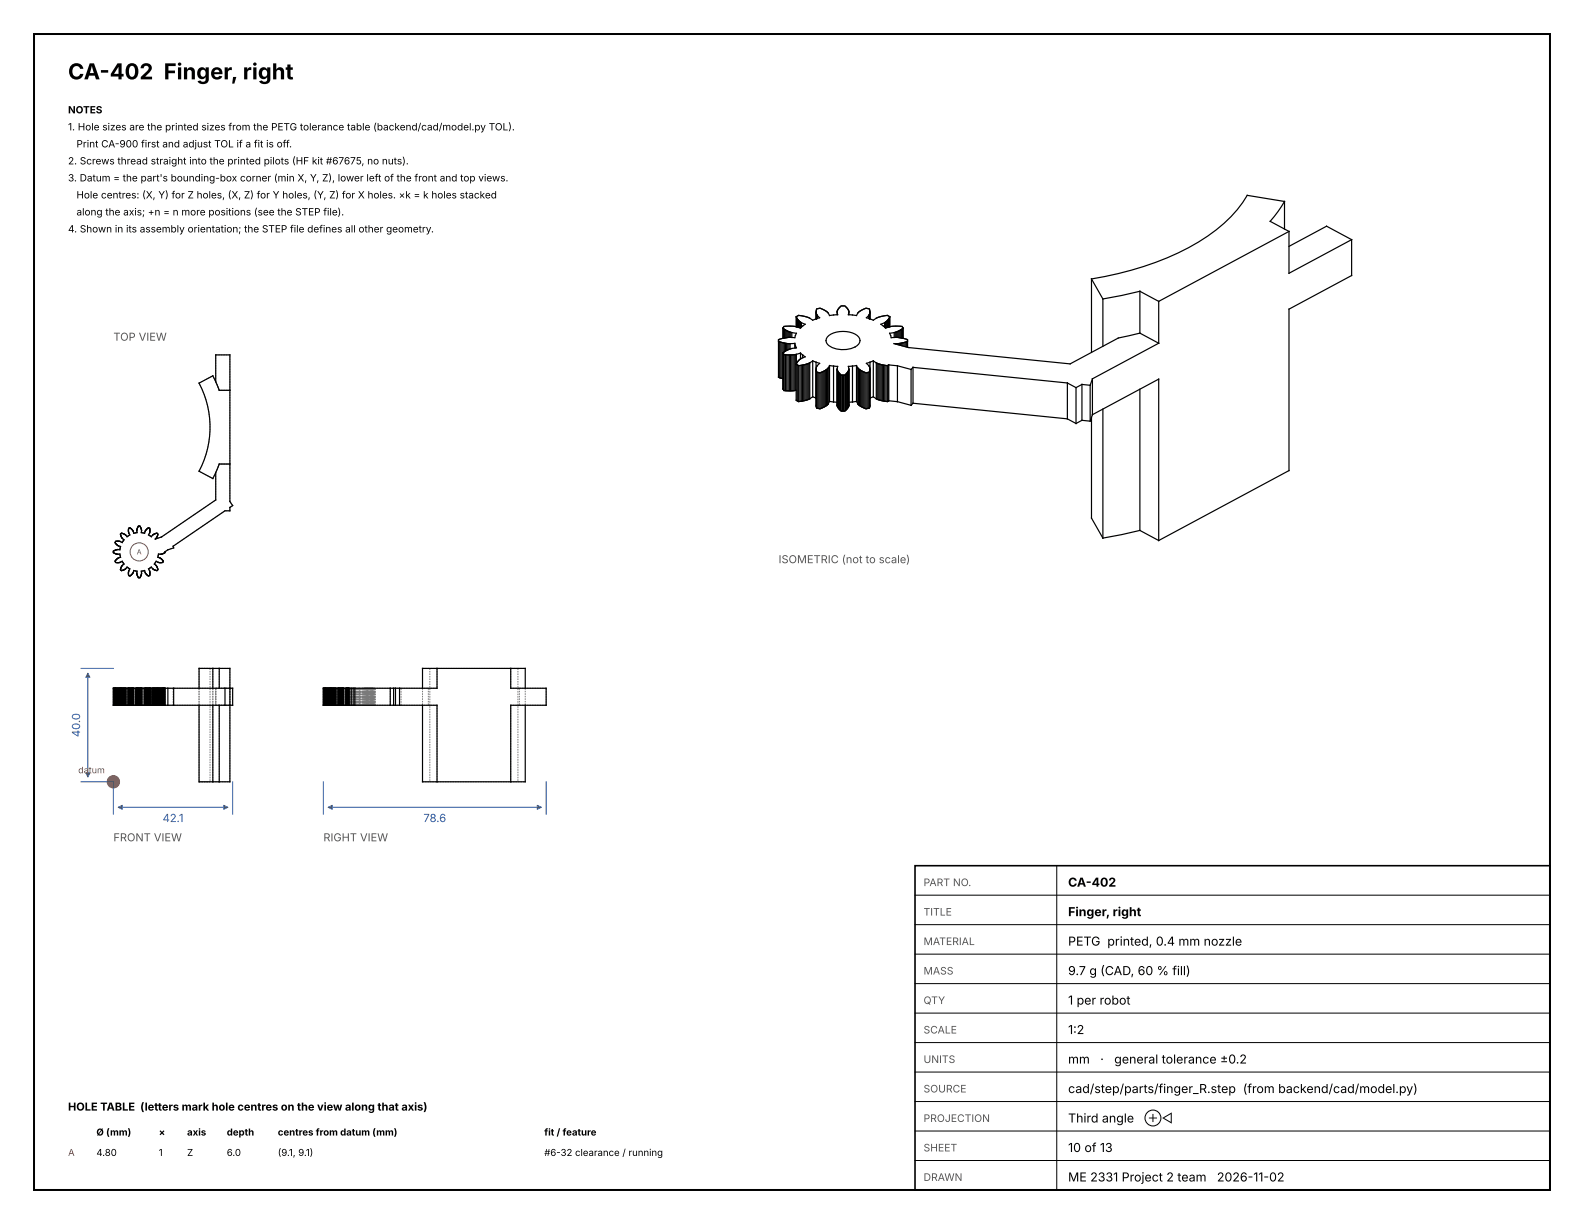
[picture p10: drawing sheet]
<svg xmlns="http://www.w3.org/2000/svg" width="279mm" height="216mm" viewBox="0 0 279 216" stroke-linecap="round" stroke-linejoin="round" font-family="sans-serif">
<path d="M6 6h267.4v203.9h-267.4z" fill="none" stroke="#000" stroke-width=".35"/>
<path d="M161.4 152.7h112v57.2h-112z" fill="none" stroke="#000" stroke-width=".28"/>
<circle cx="20" cy="137.9" r="1" fill="#c0392b" stroke="#c0392b" stroke-width=".35"/>
<path d="M161.4 157.9h112M186.4 152.7v57.2M161.4 178.7h112M161.4 173.5h112M161.4 168.3h112M161.4 163.1h112M161.4 199.5h112M161.4 194.3h112M161.4 189.1h112M161.4 183.9h112M161.4 209.9h112M161.4 204.7h112" fill="none" stroke="#000" stroke-width=".18"/>
<g fill="none" stroke="#7a7a7a" stroke-width=".18" stroke-dasharray=".3 .2" stroke-linecap="butt">
<path d="M35.1 67.6l2.4-1.3M38 67.3l.7 1.6M38 67.3v-4.7M38.7 68.9h1.8M38.7 68.9l-1.2-2.6M40.5 68.9v-6.3M40.5 68.9h-1.8M40.5 62.6h-2.5M20 97.3v.1M20 97.4v.1M20 97.2v.1M20 97.5h.1"/>
<path d="M20.1 97.2h-.1M20.1 97.5l.1 .1M20.2 97.1l-.1 .1M20.2 97.6l.1 .1M20.3 95.7l.1 .1M20.3 99v.1M20.3 97l-.1 .1M20.3 97.7h.1M20.3 95.6v.1M20.3 99.1h.1M20.4 95.8v.1M20.4 98.9l-.1 .1"/>
<path d="M20.4 95.6h-.1M20.4 99.1v.1M20.4 95.5v.1M20.4 99.2h.1M20.4 97h-.1M20.4 97.7h.1M20.4 95.9h.1M20.4 98.8v.1M20.5 95.9v.1M20.5 98.8h-.1M20.5 95.5h-.1M20.5 99.2h.1"/>
<path d="M20.5 97h-.1M20.5 97.7h.1M20.5 96l.1 .1M20.5 98.7v.1M20.6 97h-.1M20.6 97.7l.1 .1M20.6 95.5h-.1M20.6 99.2h.1M20.6 96.1h.1M20.6 98.6l-.1 .1M20.7 96.9l-.1 .1M20.7 96.1v.1"/>
<path d="M20.7 98.6h-.1M20.7 95.5h-.1M20.7 99.2h.1M20.7 96.2h.1M20.7 98.5v.1M20.7 97.8h.1M20.8 95.5h-.1M20.8 99.2h.1M20.8 96.2l.1 .1M20.8 98.5h-.1M20.8 96.9h-.1M20.8 97.8l.3-.1"/>
<path d="M20.9 95.5h-.1M20.9 98.4l-.1 .1M20.9 99.2h.1M20.9 96.3l.4 .1M21 95.5h-.1M21 99.2h.1M21.1 95.5h-.1M21.1 99.2h.1M21.1 97l-.3-.1M21.1 97.7l.1 .3M21.2 95.5h-.1M21.2 99.2h.1"/>
<path d="M21.2 96.7l-.1 .3M21.2 98l.1 .3M21.2 94.2l.1 .1M21.3 95.5h-.1M21.3 99.2l.3-.2M21.3 96.4l-.1 .3M21.3 98.3l-.4 .1M21.3 94.3v.1M21.3 94.4v.1M21.3 94.2h-.1M21.3 94.5l.1 .1M21.4 94.6v.1"/>
<path d="M21.4 94.1l-.1 .1M21.4 94.7l.1 .1M21.4 94v.1M21.5 94.8v.1M21.5 99.9l-.1 .1M21.5 94.9h.1M21.5 99.8v.1M21.5 94.1l-.1-.1M21.6 95.7l-.3-.2M21.6 99l.1 .3M21.6 94.9v.1M21.6 99.8h-.1"/>
<path d="M21.6 94.1h-.1M21.6 95l.3 .2M21.6 99.7v.1M21.7 94.1h-.1M21.7 95.4l-.1 .3M21.7 99.3l.2 .2M21.8 94.2l-.1-.1M21.9 94.2h-.1M21.9 95.2l-.2 .2M21.9 99.5l-.3 .2M22 94.3l-.1-.1M22.1 94.3h-.1"/>
<path d="M22.1 94.4v-.1M22.2 94.4h-.1M22.4 94.7l-.2-.3M22.6 94.5l-.2 .2M22.7 93.6v.1M22.7 93.5v.1M22.7 93.7v.1M22.7 93.4v.1M22.7 93.8v.1M22.7 93.3v.1M22.7 93.9v.1M22.7 93.2v.1"/>
<path d="M22.7 94v.1M22.7 94.1l.2 .3M22.8 93.2h-.1M22.8 93.1v.1M22.9 94.4l-.3 .1M22.9 93.1h-.1M23 93.2l-.1-.1M23.1 93.2h-.1M23.1 93.3v-.1M23.2 93.3h-.1M23.3 93.4l-.1-.1M23.3 93.5v-.1"/>
<path d="M23.4 93.5h-.1M23.4 93.6v-.1M23.5 93.7l-.1-.1M23.6 94.1l-.1-.4M23.9 94l-.3 .1M24.1 93.6l.1 .3M24.1 93.5v.1M24.2 93.4l-.1 .1M24.2 93.9l-.3 .1M24.2 93.3v.1M24.2 93.2v.1M24.2 93.1v.1"/>
<path d="M24.3 93l-.1 .1M24.4 92.9l-.1 .1M24.4 92.8v.1M24.5 92.8h-.1M24.6 92.8h-.1M24.7 92.8h-.1M24.7 92.9v-.1M24.8 93l-.1-.1M24.9 93.1l-.1-.1M24.9 93.2v-.1M24.9 93.3v-.1M24.9 93.9l.1-.3"/>
<path d="M24.9 93.4v-.1M25 93.5l-.1-.1M25 93.6v-.1M25.2 94l-.3-.1M25.5 94.1l-.3-.1M25.6 93.7l-.1 .4M25.7 93.6l-.1 .1M25.7 93.5v.1M25.7 97.4a1.2 1.2 0 0 1-1.7 1 1.2 1.2 0 0 1-.2-2 1.2 1.2 0 0 1 1.9 .7v.3M25.8 93.5h-.1M25.8 93.4v.1M25.9 93.3l-.1 .1"/>
<path d="M26 93.3h-.1M26 93.2v.1M26.1 93.2h-.1M26.2 93.1l-.1 .1M26.2 94.4l.2-.3M26.3 93.1h-.1M26.3 93.2v-.1M26.4 94.1v-.1M26.4 94v-.1M26.4 93.2h-.1M26.4 93.9v-.1M26.4 93.3v-.1"/>
<path d="M26.4 93.8v-.1M26.4 93.4v-.1M26.4 93.5v-.1M26.4 93.7v-.1M26.4 93.6v-.1M26.5 94.5l-.3-.1M26.7 94.7l-.2-.2M26.9 94.4l-.2 .3M27 94.4h-.1M27 94.3v.1M27.1 94.3h-.1M27.2 94.2l-.1 .1"/>
<path d="M27.2 99.5l.2-.2M27.3 94.2h-.1M27.4 95.1l.1-.1M27.4 95.1l1.1-.4M27.4 99.3l.1-.3M27.4 94.1l-.1 .1M27.5 95v-.1M27.5 99.7l-.3-.2M27.5 94.1h-.1M27.5 94.9h.1M27.5 99.8v-.1M27.5 99l.3 .2"/>
<path d="M27.6 94.1h-.1M27.6 94.9v-.1M27.6 99.8h-.1M27.6 94.8l.1-.1M27.6 99.9v-.1M27.7 94l-.1 .1M27.7 100l-.1-.1M27.7 94.7v-.1M27.7 94.1v-.1M27.7 94.6l.1-.1M27.8 94.5v-.1M27.8 94.2l-.1-.1"/>
<path d="M27.8 94.4v-.1M27.8 94.3l.1-.1M27.8 98.3l.1-.3M27.8 99.2h.1M27.9 94.2h-.1M27.9 98l.1-.3M27.9 99.2h.1M28 97.7l.3 .1M28 99.2h.1M28.1 99.2h.1M28.2 98.4l-.4-.1M28.2 99.2h.1"/>
<path d="M28.3 97.8h.1M28.3 98.5l-.1-.1M28.3 99.2h.1M28.4 98.5h-.1M28.4 99.2h.1M28.4 98.6v-.1M28.4 97.8l.1-.1M28.5 94.7l9.5-6.5M28.5 98.6h-.1M28.5 99.2h.1M28.5 97.7h.1M28.6 98.7l-.1-.1"/>
<path d="M28.6 97.7h.1M28.6 99.2h.1M28.6 98.8v-.1M28.7 98.8h-.1M28.7 97.7h.1M28.7 99.2v-.1M28.7 99.1h.1M28.7 98.9v-.1M28.8 99.1v-.1M28.8 97.7l.1-.1M28.8 99l-.1-.1M28.9 97.6l.1-.1"/>
<path d="M29 97.5h.1M29.1 97.5v-.1M29.1 97.3l.5-.3M29.1 97.4v-.1M29.6 97l1-.4M30.5 96.4l9.2-6.3M30.6 96.6l-.1-.2M35.1 83.1a16.5 16.5 0 0 0 0-15.5M37.5 84.4l1.2-2.5M37.5 84.4l-2.4-1.3M38 88.2v-4.8M38.7 81.9l-.7 1.5"/>
<path d="M38.7 81.9h1.8M40.5 81.9h-1.8M40.5 88.5v-6.6M40.5 89.5l.5-.3M40.5 90.1v-.6M40.5 90.1h-.8M40.5 81.9v-13M41 89.2l-.5-.7M21.2 100.5h.1M21.3 100.4l-.1 .1M21.3 100.3v.1M21.3 100.5l.1 .1"/>
<path d="M21.3 100.2v.1M21.4 100.1l-.1 .1M21.4 100.6v.1M21.4 100v.1M21.4 100.7l.1-.1M21.5 100.6h.1M21.6 100.6h.1M21.7 100.6l.1-.1M21.8 100.5h.1M21.9 100.5l.1-.1M22 100.4h.1M22.1 100.4v-.1"/>
<path d="M22.1 100.3h.1M22.2 100.3l.2-.3M22.4 100l.2 .2M22.6 100.2l.3 .1M22.7 101.1v.1M22.7 101v.1M22.7 101.2v.1M22.7 101.3v.1M22.7 100.9v.1M22.7 101.4v.1M22.7 100.8v.1M22.7 101.5h.1"/>
<path d="M22.7 100.7v.1M22.7 100.6v.1M22.8 101.5v.1M22.8 101.6h.1M22.9 100.3l-.2 .3M22.9 101.6l.1-.1M23 101.5h.1M23.1 101.5v-.1M23.1 101.4h.1M23.2 101.4l.1-.1M23.3 101.3v-.1M23.3 101.2h.1"/>
<path d="M23.4 101.2v-.1M23.4 101.1l.1-.1M23.5 101l.1-.4M23.6 100.6l.3 .1M23.9 100.7l.3 .1M24.1 101.1v.1M24.1 101.2l.1 .1M24.2 101.3v.1M24.2 100.8l-.1 .3M24.2 101.4v.1M24.2 101.5v.1M24.2 101.6l.1 .1"/>
<path d="M24.3 101.7l.1 .1M24.4 101.8v.1M24.4 101.9h.1M24.5 101.9h.1M24.6 101.9h.1M24.7 101.9v-.1M24.7 101.8l.1-.1M24.8 101.7l.1-.1M24.9 101.6v-.1M24.9 101.5v-.1M24.9 101.4v-.1M24.9 100.8l.3-.1"/>
<path d="M24.9 101.3l.1-.1M25 101.2v-.1M25 101.1l-.1-.3M25.2 100.7l.3-.1M25.5 100.6l.1 .4M25.6 101l.1 .1M25.7 101.1v.1M25.7 101.2h.1M25.8 101.2v.1M25.8 101.3l.1 .1M25.9 101.4h.1M26 101.4v.1"/>
<path d="M26 101.5h.1M26.1 101.5l.1 .1M26.2 101.6h.1M26.2 100.3l.3-.1M26.3 101.6v-.1M26.3 101.5h.1M26.4 100.6l-.2-.3M26.4 100.7v-.1M26.4 101.5v-.1M26.4 100.8v-.1M26.4 101.4v-.1M26.4 100.9v-.1"/>
<path d="M26.4 101.3v-.1M26.4 101v-.1M26.4 101.2v-.1M26.4 101.1v-.1M26.5 100.2l.2-.2M26.7 100l.2 .3M26.9 100.3h.1M27 100.3v.1M27 100.4h.1M27.1 100.4l.1 .1M27.2 100.5h.1M27.3 100.5l.1 .1"/>
<path d="M27.4 100.6h.1M27.5 100.6h.1M27.6 100.6l.1 .1M27.7 100.7v-.1M27.7 100.6l.1-.1M27.7 100.1v-.1M27.8 100.2l-.1-.1M27.8 100.5h.1M27.8 100.3v-.1M27.8 100.4v-.1M27.9 100.5l-.1-.1M35.1 117.9h2.4"/>
<path d="M35.1 117.9h1.9M35.1 117.9v20M37 117.9h-1.9M37 117.9v20M37.5 117.9h1.2M37.5 117.9v20M38.7 117.9h1.8M38.7 117.9v3.5M74.5 117.9h1.3M75.8 117.9v20M77.1 117.9v3.5M90.1 117.9v3.5"/>
<path d="M91.4 117.9h1.2M91.4 117.9h-15.6M91.4 117.9v20M20 124.4v-3M20.1 124.4h-.1M20.1 124.4v-3M20.1 121.4h-.1M20.2 124.4h-.1M20.2 124.4v-3M20.2 121.4h-.1M20.3 124.4h.1M20.3 124.4v-3"/>
<path d="M20.3 121.4h.1M20.3 124.4h-.1M20.3 121.4h-.1M20.4 124.4h-.1M20.4 124.4v-3M20.4 121.4h-.1M20.4 124.4h.1M20.4 121.4h.1M20.5 124.4h-.1M20.5 124.4v-3M20.5 121.4h-.1M20.5 124.4h.1"/>
<path d="M20.5 121.4h.1M20.6 124.4h-.1M20.6 124.4h.1M20.6 124.4v-3M20.6 121.4h-.1M20.6 121.4h.1M20.7 124.4h-.1M20.7 124.4v-3M20.7 121.4h-.1M20.7 124.4h.1M20.7 121.4h.1M20.8 124.4h-.1"/>
<path d="M20.8 124.4v-3M20.8 121.4h-.1M20.8 124.4h.1M20.8 121.4h.1M20.8 124.4h.3M20.8 121.4h.3M20.9 124.4h-.1M20.9 124.4v-3M20.9 121.4h-.1M20.9 124.4h.4M20.9 121.4h.4M21 124.4h-.1"/>
<path d="M21 124.4v-3M21 121.4h-.1M21.1 124.4h-.1M21.1 124.4v-3M21.1 121.4h-.1M21.1 124.4h-.3M21.1 124.4h.1M21.1 121.4h-.3M21.1 121.4h.1M21.2 124.4h-.1M21.2 124.4v-3M21.2 121.4h-.1"/>
<path d="M21.2 124.4h.1M21.2 121.4h.1M21.3 124.4h-.1M21.3 124.4h.3M21.3 124.4v-3M21.3 121.4h-.1M21.3 121.4h.3M21.3 124.4h-.4M21.3 121.4h-.4M21.3 124.4h.1M21.3 121.4h.1M21.4 124.4h-.1"/>
<path d="M21.4 124.4v-3M21.4 121.4h-.1M21.4 124.4h.1M21.4 121.4h.1M21.5 124.4h-.1M21.5 124.4v-3M21.5 121.4h-.1M21.5 124.4h.1M21.5 121.4h.1M21.6 124.4h-.3M21.6 124.4h.1M21.6 124.4v-3"/>
<path d="M21.6 121.4h-.3M21.6 121.4h.1M21.6 124.4h-.1M21.6 121.4h-.1M21.6 124.4h.3M21.6 121.4h.3M21.7 124.4h-.1M21.7 124.4v-3M21.7 121.4h-.1M21.7 124.4h.2M21.7 121.4h.2M21.8 124.4h-.1"/>
<path d="M21.8 124.4v-3M21.8 121.4h-.1M21.9 124.4h-.1M21.9 124.4v-3M21.9 121.4h-.1M21.9 124.4h-.2M21.9 124.4h-.3M21.9 121.4h-.2M21.9 121.4h-.3M22 124.4h-.1M22 124.4v-3M22 121.4h-.1"/>
<path d="M22.1 124.4h-.1M22.1 124.4v-3M22.1 121.4h-.1M22.2 124.4h-.1M22.2 124.4v-3M22.2 121.4h-.1M22.4 124.4h-.2M22.4 124.4v-3M22.4 121.4h-.2M22.6 124.4h-.2M22.6 124.4v-3M22.6 121.4h-.2"/>
<path d="M22.7 124.4h.2M22.7 124.4v-3M22.7 121.4h.2M22.8 124.4h-.1M22.8 124.4v-3M22.8 121.4h-.1M22.9 124.4h-.3M22.9 124.4h-.2M22.9 124.4v-3M22.9 121.4h-.3M22.9 121.4h-.2M22.9 124.4h-.1"/>
<path d="M22.9 121.4h-.1M23 124.4h-.1M23 124.4v-3M23 121.4h-.1M23.1 124.4h-.1M23.1 124.4v-3M23.1 121.4h-.1M23.2 124.4h-.1M23.2 124.4v-3M23.2 121.4h-.1M23.3 124.4h-.1M23.3 124.4v-3"/>
<path d="M23.3 121.4h-.1M23.3 124.4h2.4M23.3 121.4h2.4M23.3 121.4v3M23.4 124.4h-.1M23.4 124.4v-3M23.4 121.4h-.1M23.5 124.4h-.1M23.5 124.4v-3M23.5 121.4h-.1M23.6 124.4h-.1M23.6 124.4v-3"/>
<path d="M23.6 121.4h-.1M23.9 124.4h-.3M23.9 124.4v-3M23.9 121.4h-.3M24.1 124.4h.1M24.1 124.4v-3M24.1 121.4h.1M24.2 124.4h-.1M24.2 124.4v-3M24.2 121.4h-.1M24.2 124.4h-.3M24.2 121.4h-.3"/>
<path d="M24.3 124.4h-.1M24.3 124.4v-3M24.3 121.4h-.1M24.4 124.4h-.1M24.4 124.4v-3M24.4 121.4h-.1M24.5 124.4h-.1M24.5 124.4v-3M24.5 121.4h-.1M24.6 124.4h-.1M24.6 124.4v-3M24.6 121.4h-.1"/>
<path d="M24.7 124.4h-.1M24.7 124.4v-3M24.7 121.4h-.1M24.8 124.4h-.1M24.8 124.4v-3M24.8 121.4h-.1M24.9 124.4h-.1M24.9 124.4v-3M24.9 121.4h-.1M24.9 124.4h.1M24.9 121.4h.1M25 124.4h-.1"/>
<path d="M25 124.4v-3M25 121.4h-.1M25.2 124.4h-.3M25.2 124.4v-3M25.2 121.4h-.3M25.5 124.4h-.3M25.5 124.4v-3M25.5 121.4h-.3M25.6 124.4h-.1M25.6 124.4v-3M25.6 121.4h-.1M25.7 124.4h-.1"/>
<path d="M25.7 124.4v-3M25.7 121.4h-.1M25.7 124.4h-2.4M25.7 121.4h-2.4M25.8 124.4h-.1M25.8 124.4v-3M25.8 121.4h-.1M25.9 124.4h-.1M25.9 124.4v-3M25.9 121.4h-.1M26 124.4h-.1M26 124.4v-3"/>
<path d="M26 121.4h-.1M26.1 124.4h-.1M26.1 124.4v-3M26.1 121.4h-.1M26.2 124.4h-.1M26.2 124.4v-3M26.2 121.4h-.1M26.2 124.4h.2M26.2 121.4h.2M26.3 124.4h-.1M26.3 124.4v-3M26.3 121.4h-.1"/>
<path d="M26.4 124.4h-.2M26.4 124.4v-3M26.4 121.4h-.2M26.4 124.4h-.1M26.4 121.4h-.1M26.5 124.4h-.3M26.5 124.4v-3M26.5 121.4h-.3M26.7 124.4h-.2M26.7 124.4v-3M26.7 121.4h-.2M26.9 124.4h-.2"/>
<path d="M26.9 124.4v-3M26.9 121.4h-.2M27 124.4h-.1M27 124.4v-3M27 121.4h-.1M27.1 124.4h-.1M27.1 124.4v-3M27.1 121.4h-.1M27.2 124.4h-.1M27.2 124.4v-3M27.2 121.4h-.1M27.2 124.4h.2"/>
<path d="M27.2 121.4h.2M27.3 124.4h-.1M27.3 124.4v-3M27.3 121.4h-.1M27.4 124.4h.1M27.4 124.4h1.1M27.4 121.4h.1M27.4 124.4v-3M27.4 121.4h1.1M27.4 124.4h-.1M27.4 121.4h-.1M27.5 124.4h-.3"/>
<path d="M27.5 124.4v-3M27.5 121.4h-.3M27.5 124.4h-.1M27.5 121.4h-.1M27.5 124.4h.1M27.5 121.4h.1M27.5 124.4h.3M27.5 121.4h.3M27.6 124.4h-.1M27.6 124.4v-3M27.6 121.4h-.1M27.6 124.4h.1"/>
<path d="M27.6 121.4h.1M27.7 124.4h-.1M27.7 124.4v-3M27.7 121.4h-.1M27.7 124.4h.1M27.7 121.4h.1M27.8 124.4h-.1M27.8 124.4v-3M27.8 121.4h-.1M27.8 124.4h.1M27.8 121.4h.1M27.9 124.4h-.1"/>
<path d="M27.9 124.4v-3M27.9 121.4h-.1M27.9 124.4h.1M27.9 121.4h.1M28 124.4h.3M28 124.4v-3M28 121.4h.3M28.2 124.4h-.4M28.2 124.4v-3M28.2 121.4h-.4M28.3 124.4h.1M28.3 124.4v-3"/>
<path d="M28.3 121.4h.1M28.3 124.4h-.1M28.3 121.4h-.1M28.4 124.4v-3M28.4 124.4h-.1M28.4 121.4h-.1M28.4 124.4h.1M28.4 121.4h.1M28.5 124.4h9.5M28.5 124.4v-3M28.5 121.4h9.5M28.5 124.4h-.1"/>
<path d="M28.5 121.4h-.1M28.5 124.4h.1M28.5 121.4h.1M28.6 124.4h-.1M28.6 124.4v-3M28.6 121.4h-.1M28.6 124.4h.1M28.6 121.4h.1M28.7 124.4h-.1M28.7 124.4v-3M28.7 121.4h-.1M28.7 124.4h.1"/>
<path d="M28.7 121.4h.1M28.8 124.4v-3M28.8 124.4h-.1M28.8 121.4h-.1M29.1 124.4v-3M30.5 124.4h.1M30.5 121.4h.1M30.5 124.4v-3M30.6 124.4h-.1M30.6 121.4h-.1M35.1 137.9h2.4M35.1 137.9h1.9"/>
<path d="M35.1 121.4v3M37 137.9h-1.9M37.5 121.4v3M38 124.4v-3M38 121.4v3M38 121.4h.7M38 124.4h.7M38.7 124.4h-.7M38.7 121.4h-.7M38.7 137.9h1.8M38.7 137.9h-1.2M38.7 124.4v13.5"/>
<path d="M40.5 124.4h-1.8M40.5 124.4v-3M40.5 121.4v-3.5M40.5 137.9v-13.5M40.5 121.4h-1.8M40.5 121.4h-2.5M40.5 124.4h-2.5M41 124.4h-.5M41 121.4h-.5M57 124.4v-3M57.1 124.4h-.1M57.1 124.4v-3"/>
<path d="M57.1 121.4h-.1M57.2 124.4h-.1M57.2 124.4v-3M57.2 121.4h-.1M57.3 124.4h-.1M57.3 124.4v-3M57.3 121.4h-.1M57.3 124.4h.1M57.3 121.4h.1M57.4 124.4h-.1M57.4 124.4v-3M57.4 121.4h-.1"/>
<path d="M57.4 124.4h.1M57.4 121.4h.1M57.5 124.4h.1M57.5 124.4h-.1M57.5 124.4v-3M57.5 121.4h.1M57.5 121.4h-.1M57.6 124.4h-.1M57.6 124.4v-3M57.6 121.4h-.1M57.6 124.4h.1M57.6 121.4h.1"/>
<path d="M57.7 124.4h-.1M57.7 124.4h.1M57.7 124.4v-3M57.7 121.4h-.1M57.7 121.4h.1M57.8 124.4h-.1M57.8 124.4v-3M57.8 121.4h-.1M57.8 124.4h.1M57.8 121.4h.1M57.9 124.4h-.1M57.9 124.4h.3"/>
<path d="M57.9 124.4v-3M57.9 121.4h-.1M57.9 121.4h.3M57.9 124.4h.1M57.9 121.4h.1M58 124.4h-.1M58 124.4v-3M58 121.4h-.1M58 124.4h.3M58 121.4h.3M58.1 124.4h-.1M58.1 124.4v-3"/>
<path d="M58.1 121.4h-.1M58.2 124.4h-.3M58.2 124.4v-3M58.2 121.4h-.3M58.2 124.4h-.1M58.2 121.4h-.1M58.2 124.4h.1M58.2 121.4h.1M58.3 124.4v-3M58.3 124.4h-.1M58.3 124.4h.3M58.3 121.4h-.1"/>
<path d="M58.3 121.4h.3M58.3 124.4h-.3M58.3 121.4h-.3M58.3 124.4h.1M58.3 121.4h.1M58.4 124.4h-.1M58.4 124.4v-3M58.4 121.4h-.1M58.4 124.4h.1M58.4 121.4h.1M58.5 124.4h-.1M58.5 124.4v-3"/>
<path d="M58.5 121.4h-.1M58.5 124.4h.1M58.5 121.4h.1M58.6 124.4h-.1M58.6 124.4v-3M58.6 121.4h-.1M58.6 124.4h-.3M58.6 124.4h.1M58.6 121.4h-.3M58.6 121.4h.1M58.7 124.4h.2M58.7 124.4h-.1"/>
<path d="M58.7 124.4v-3M58.7 121.4h.2M58.7 121.4h-.1M58.8 124.4h-.1M58.8 124.4v-3M58.8 121.4h-.1M58.9 124.4h-.1M58.9 124.4v-3M58.9 121.4h-.1M58.9 124.4h-.2M58.9 121.4h-.2M59 124.4h-.1"/>
<path d="M59 124.4v-3M59 121.4h-.1M59.1 124.4h-.1M59.1 124.4v-3M59.1 121.4h-.1M59.2 124.4h-.1M59.2 124.4v-3M59.2 121.4h-.1M59.4 124.4h-.2M59.4 124.4v-3M59.4 121.4h-.2M59.7 124.4h-.3"/>
<path d="M59.7 124.4v-3M59.7 121.4h-.3M59.7 124.4h.2M59.7 121.4h.2M59.7 124.4h.1M59.7 121.4h.1M59.8 124.4h.1M59.8 124.4h-.1M59.8 124.4v-3M59.8 121.4h.1M59.8 121.4h-.1M59.9 124.4h-.1"/>
<path d="M59.9 124.4v-3M59.9 121.4h-.1M59.9 124.4h-.2M59.9 121.4h-.2M60 124.4h-.1M60 124.4v-3M60 121.4h-.1M60.1 124.4h-.1M60.1 124.4v-3M60.1 121.4h-.1M60.2 124.4h-.1M60.2 124.4v-3"/>
<path d="M60.2 121.4h-.1M60.3 124.4h-.1M60.3 124.4v-3M60.3 121.4h-.1M60.4 124.4h-.1M60.4 124.4v-3M60.4 121.4h-.1M60.4 124.4h2.4M60.4 121.4h2.4M60.4 121.4v3M60.5 124.4h-.1M60.5 124.4v-3"/>
<path d="M60.5 121.4h-.1M60.6 124.4h-.1M60.6 124.4v-3M60.6 121.4h-.1M60.9 124.4h-.3M60.9 124.4v-3M60.9 121.4h-.3M61.2 124.4v-3M61.2 124.4h-.3M61.2 121.4h-.3M61.3 124.4h-.1M61.3 124.4v-3"/>
<path d="M61.3 121.4h-.1M61.4 124.4h-.1M61.4 124.4v-3M61.4 121.4h-.1M61.5 124.4h-.1M61.5 124.4v-3M61.5 121.4h-.1M61.6 124.4h-1.2M61.6 121.4h-1.2M61.6 124.4h-.1M61.6 124.4v-3M61.6 121.4h-.1"/>
<path d="M61.7 124.4h-.1M61.7 124.4v-3M61.7 121.4h-.1M61.8 124.4h-.1M61.8 124.4v-3M61.8 121.4h-.1M61.9 124.4h-.1M61.9 124.4v-3M61.9 121.4h-.1M62 124.4v-3M62 124.4h-.1M62 121.4h-.1"/>
<path d="M62.3 124.4h-.3M62.3 124.4v-3M62.3 121.4h-.3M62.5 124.4h-.2M62.5 124.4v-3M62.5 121.4h-.2M62.6 124.4h-.1M62.6 124.4v-3M62.6 121.4h-.1M62.7 124.4h-.1M62.7 124.4v-3M62.7 121.4h-.1"/>
<path d="M62.8 124.4h-.1M62.8 124.4v-3M62.8 121.4h-.1M62.8 124.4h-1.2M62.8 121.4h-1.2M62.8 121.4v3M62.9 124.4h-.1M62.9 124.4v-3M62.9 121.4h-.1M63 124.4h-.1M63 124.4v-3M63 121.4h-.1"/>
<path d="M63.1 124.4h-.1M63.1 124.4v-3M63.1 121.4h-.1M63.2 124.4h-.1M63.2 124.4v-3M63.2 121.4h-.1M63.2 124.4h.2M63.2 121.4h.2M63.3 124.4h-.1M63.3 124.4v-3M63.3 121.4h-.1M63.4 124.4h-.1"/>
<path d="M63.4 124.4v-3M63.4 121.4h-.1M63.4 124.4h.1M63.4 121.4h.1M63.5 124.4v-3M63.5 124.4h-.1M63.5 121.4h-.1M63.5 124.4h-.3M63.5 121.4h-.3M63.7 124.4h-.2M63.7 124.4v-3M63.7 121.4h-.2"/>
<path d="M63.8 124.4h.1M63.8 124.4h.4M63.8 121.4h.1M63.8 124.4v-3M63.8 121.4h.4M63.9 124.4h-.2M63.9 124.4h.1M63.9 124.4v-3M63.9 121.4h-.2M63.9 121.4h.1M64 124.4h-.1M64 124.4h.1"/>
<path d="M64 124.4v-3M64 121.4h-.1M64 121.4h.1M64.1 124.4h-.1M64.1 124.4v-3M64.1 121.4h-.1M64.1 124.4h.1M64.1 121.4h.1M64.2 124.4h-.1M64.2 124.4h.1M64.2 124.4v-3M64.2 121.4h-.1"/>
<path d="M64.2 121.4h.1M64.2 124.4h6.5M64.2 121.4h6.5M64.3 124.4h.2M64.3 124.4h.1M64.3 124.4v-3M64.3 121.4h.2M64.3 121.4h.1M64.3 124.4h-.1M64.3 121.4h-.1M64.4 124.4h-.1M64.4 124.4v-3"/>
<path d="M64.4 121.4h-.1M64.4 124.4h.2M64.4 121.4h.2M64.4 124.4h.1M64.4 121.4h.1M64.5 124.4h.1M64.5 124.4h-.2M64.5 124.4v-3M64.5 121.4h.1M64.5 121.4h-.2M64.5 124.4h-.1M64.5 121.4h-.1"/>
<path d="M64.6 124.4h-.1M64.6 124.4v-3M64.6 121.4h-.1M64.6 124.4h-.2M64.6 124.4h.3M64.6 121.4h-.2M64.6 121.4h.3M64.6 124.4h.1M64.6 121.4h.1M64.7 124.4h-.1M64.7 124.4v-3M64.7 121.4h-.1"/>
<path d="M64.7 124.4h.1M64.7 121.4h.1M64.8 124.4h-.1M64.8 124.4v-3M64.8 121.4h-.1M64.8 124.4h.1M64.8 121.4h.1M64.9 124.4h-.1M64.9 124.4v-3M64.9 121.4h-.1M64.9 124.4h.3M64.9 121.4h.3"/>
<path d="M64.9 124.4h-.3M64.9 124.4h.1M64.9 121.4h-.3M64.9 121.4h.1M65 124.4h-.1M65 124.4v-3M65 121.4h-.1M65 124.4h.3M65 121.4h.3M65 124.4h.1M65 121.4h.1M65.1 124.4h-.1"/>
<path d="M65.1 124.4h.1M65.1 124.4v-3M65.1 121.4h-.1M65.1 121.4h.1M65.2 124.4h.1M65.2 124.4h-.3M65.2 124.4v-3M65.2 121.4h.1M65.2 121.4h-.3M65.2 124.4h-.1M65.2 121.4h-.1M65.3 124.4h-.1"/>
<path d="M65.3 124.4v-3M65.3 121.4h-.1M65.3 124.4h.1M65.3 121.4h.1M65.3 124.4h-.3M65.3 121.4h-.3M65.4 124.4h-.1M65.4 124.4h.1M65.4 124.4v-3M65.4 121.4h-.1M65.4 121.4h.1M65.5 124.4h-.1"/>
<path d="M65.5 124.4h.1M65.5 124.4v-3M65.5 121.4h-.1M65.5 121.4h.1M65.6 124.4h-.1M65.6 124.4v-3M65.6 121.4h-.1M65.6 124.4h.1M65.6 121.4h.1M65.7 124.4h-.1M65.7 124.4v-3M65.7 121.4h-.1"/>
<path d="M65.7 124.4h.1M65.7 121.4h.1M65.8 124.4h-.1M65.8 124.4v-3M65.8 121.4h-.1M65.8 124.4h.1M65.8 121.4h.1M65.9 124.4h-.1M65.9 124.4h.1M65.9 124.4v-3M65.9 121.4h-.1M65.9 121.4h.1"/>
<path d="M66 124.4h-.1M66 124.4h.1M66 124.4v-3M66 121.4h-.1M66 121.4h.1M66.1 124.4h-.1M66.1 124.4v-3M66.1 121.4h-.1M68.8 121.4v3M70.7 124.4h4.9M70.7 124.4v-3M70.7 121.4h4.9"/>
<path d="M74.5 121.4v3M74.5 137.9h1.3M75.6 121.4v3M75.8 137.9h15.6M77.1 124.4h-1.5M77.1 124.4v13.5M77.1 121.4h-1.5M90.1 124.4v13.5M91.4 137.9h1.2M91.6 121.4h4.7M91.6 121.4h-1.5M91.6 124.4h4.7"/>
<path d="M91.6 124.4h-1.5M91.6 121.4v3M92.6 121.4v3M96.3 124.4v-3"/>
</g>
<g fill="none" stroke="#000" stroke-width=".21">
<path d="M226.6 35.5l-1.2 1.8-1.4 1.7 3.4 1.8M226.6 35.5l-6.6-1a25.3 25.3 0 0 1-10.3 9.2 55.7 55.7 0 0 1-17.2 5.5M226.6 35.5v4.9M138.1 57.9v1.8M138.1 57.9l.1 .1M138.2 58v1.6M138.2 58l.2 .1M138.4 58.1v1.5M138.4 58.1l.1 .1M138.5 58.2v1.4M138.5 58.2l.2 .1M138.7 58.3v1.3"/>
<path d="M138.7 58.3l.1 .1M138.8 58.4v1.1M138.8 58.4h.2M139 58.4v1.1M139 58.4l.1 .1M139.1 58.5v1M139.1 58.5l.2 .1M139.3 58.6v.9M139.3 58.6h.2M139.5 58.6v.9M139.5 58.6l.2 .1M139.7 58.7v.8"/>
<path d="M139.7 58.7l.8 .1-.3 .8-1.4-.1-1.5 .4v6.7M140.4 55.9v1.7M140.4 55.9l.1 .1M140.5 57.6l-1-.1a1.3 1.3 0 0 0-1.4 .4M140.5 56v1.6M140.5 56l.1 .1M140.6 56.1v1.6M140.6 56.1v.1M140.6 56.2v1.5M140.6 56.2l.1 .1M140.7 56.3v1.4M140.7 56.3l.1 .2"/>
<path d="M140.8 56.5v1.2M140.8 56.5l.1 .1M140.9 56.6v1.2M140.9 56.6l.1 .1M141 56.7v1.1M141 56.7l.1 .1M141.1 56.8v1M141.1 56.8h.1M141.2 56.8v1M141.2 56.8l.2 .1M141.4 56.9v.8M141.4 56.9l.6 .3-.8 .6-.7-.2"/>
<path d="M144 55v1.2M144 55v.3M144 55v-.4a.93 .93 0 0 1 1.4 .1l.6 .4 .3 .6 1.4-.2v-.4M144 55.3v.9M144 55.3l.1 .3M144.1 55.6v.6M144.1 55.6l.1 .1M144.2 55.7l.4 .3-1.2 .5-.7-.4-.7-.3a1.64 1.64 0 0 0-1.6 .1M144.2 55.7v.5M146.2 59.2a4.5 4.5 0 0 1 5.3 .3 1.14 1.14 0 0 1-.7 1.7 4.2 4.2 0 0 1-5-.7 1 1 0 0 1 .4-1.3zM147.7 55.1v.4M147.7 55.1v-.4a1.02 1.02 0 0 1 1.1-.7 1.02 1.02 0 0 1 .9 .9v.2"/>
<path d="M149.7 55.1v.4M153.2 55.7v.5M153.2 55.7l-.4 .3 1.2 .5 .7-.4 .7-.3a1.64 1.64 0 0 1 1.6 .1M153.3 55.6v.6M153.3 55.6l-.1 .1M153.4 55.4v.8M153.4 55.4l-.1 .2M153.4 55v-.4a.93 .93 0 0 0-1.4 .1l-.6 .4-.3 .6-1.4-.2v-.4M153.4 55v1.2M153.4 55v.4M156 56.9v.8M156 56.9l-.6 .3 .8 .6 .7-.2"/>
<path d="M156.2 56.8v1M156.2 56.8l-.2 .1M156.3 56.8v1M156.3 56.8h-.1M156.4 56.7v1.1M156.4 56.7l-.1 .1M156.5 56.6v1.2M156.5 56.6l-.1 .1M156.6 56.5v1.2M156.6 56.5l-.1 .1M156.7 56.3v1.4M156.7 56.3l-.1 .2"/>
<path d="M156.8 56.2v1.5M156.8 56.2l-.1 .1M156.8 56.1v1.6M156.8 56.1v.1M156.9 56v1.6M156.9 56l-.1 .1M156.9 57.6l1-.1a1.3 1.3 0 0 1 1.4 .4M157 55.9v1.7M157 55.9l-.1 .1M157.7 58.7l-.8 .1 .3 .8 1.2-.1M157.7 58.7v.8M157.9 58.6v.9"/>
<path d="M157.9 58.6l-.2 .1M158.1 58.6v.9M158.1 58.6h-.2M158.3 58.5v1M158.3 58.5l-.2 .1M158.4 58.4v1.1M158.4 58.4l-.1 .1M158.4 59.5l.7 .1M158.6 58.4v1.1M158.6 58.4h-.2M158.7 58.3v1.3M158.7 58.3l-.1 .1"/>
<path d="M158.9 58.2v1.4M158.9 58.2l-.2 .1M159 58.1v1.5M159 58.1l-.1 .1M159.1 59.6l1 .3v1.3M159.2 58v1.6M159.2 58l-.2 .1M159.3 57.9v1.8M159.3 57.9l-.1 .1M192.5 49.2l2 3.5M192.5 49.2v13M194.5 52.7v8.4"/>
<path d="M201.1 58.8l-3.8 .8-8.5 4.6-28.5-2.9-2.6-.7h.3M201.1 51.4l-6.6 1.3M201.1 51.4v7.4M201.1 58.8l3.3 1.7M201.1 51.4l3.3 1.8M204.4 53.2v7.3M227.4 40.8l-23 12.4M227.4 40.8v7.4l11-5.9M238.4 42.3v6.3l-11 5.9v28.5l-23 12.3M238.4 42.3l-4.4-2.4-6.6 3.6M38 67.3v-4.7h2.5v25.9l.5 .7-.5 .3v.6h-.8l-9.2 6.3 .1 .2-1 .4-.8 .7h-.8l-.2 .6 .7 .3a.34 .34 0 0 1 .3 .5 .34 .34 0 0 1-.6 .1l-.7-.2-.3 .5 .5 .5a.34 .34 0 0 1 .1 .6 .34 .34 0 0 1-.6-.1l-.5-.5-.5 .3 .2 .7a.34 .34 0 0 1-.1 .6 .34 .34 0 0 1-.5-.3l-.3-.7-.6 .2v.7a.34 .34 0 0 1-.4 .4 .34 .34 0 0 1-.3-.4v-.7l-.6-.2-.3 .7a.34 .34 0 0 1-.5 .3 .34 .34 0 0 1-.1-.6l.2-.7-.5-.3-.5 .5a.34 .34 0 0 1-.6 .1 .34 .34 0 0 1 .1-.6l.5-.5-.3-.5-.7 .2a.34 .34 0 0 1-.6-.1 .34 .34 0 0 1 .3-.5l.7-.3-.2-.6h-.7a.34 .34 0 0 1-.4-.3 .34 .34 0 0 1 .4-.4h.7l.2-.6-.7-.3a.34 .34 0 0 1-.3-.5 .34 .34 0 0 1 .6-.1l.7 .2 .3-.5-.5-.5a.34 .34 0 0 1-.1-.6 .34 .34 0 0 1 .6 .1l.5 .5 .5-.3-.2-.7a.34 .34 0 0 1 .1-.6 .34 .34 0 0 1 .5 .3l.3 .7 .6-.2v-.7a.34 .34 0 0 1 .3-.4 .34 .34 0 0 1 .4 .4v.7l.6 .2 .3-.7a.34 .34 0 0 1 .5-.3 .34 .34 0 0 1 .1 .6l-.2 .7 .5 .3 .5-.5a.34 .34 0 0 1 .6-.1 .34 .34 0 0 1-.1 .6l-.3 .4 1.1-.4 9.5-6.5v-4.8M40.5 68.9h-1.8l-1.2-2.6-2.4 1.3a16.5 16.5 0 0 1 0 15.5l2.4 1.3 1.2-2.5h1.8"/>
<path d="M137.3 66.5v.1M137.3 60.1l.2 .2M137.3 66.6h.2M137.5 66.6l.2 .1M137.5 60.3v6.3M137.5 60.3l.2 .1M137.7 66.7h.2M137.7 60.4v6.3M137.7 60.4h.2M137.9 66.7l.2 .1M137.9 60.4v6.3M137.9 60.4l.2 .1"/>
<path d="M138.1 62.2v6.5M138.1 62.2v.2M138.1 60.5v1.7M138.1 60.5h.2M138.1 68.7l.1 .1M138.1 62.4v6.3M138.1 62.4l.1 .1M138.2 68.8l.1 .1M138.2 62.5v6.3M138.2 62.5l.1 .1M138.3 68.9h.2M138.3 62.6v6.3"/>
<path d="M138.3 62.6h.2M138.3 60.5v1.6M138.3 60.5l.3 .1M138.5 68.9h.3M138.5 62.6v6.3M138.5 62.6h.3M138.6 60.6v1.3M138.6 60.6h.2M138.8 60.6v1.2M138.8 60.6h.2M138.8 68.9h.2M138.8 62.6v6.3"/>
<path d="M138.8 62.6h.2M139 60.6v1.1M139 60.6h.2M139 68.9h.2M139 62.6v6.3M139 62.6h.2M139.2 60.6v1M139.2 60.6h.2M139.2 62.6v6.3M139.4 60.6v1M139.5 68.9h-.3M139.5 62.6v6.3"/>
<path d="M139.5 62.6h-.3M139.7 68.9h-.2M139.7 62.6v6.3M139.7 62.6h-.2M139.9 68.9h-.2M139.9 62.6v6.3M139.9 62.6h-.2M140.1 68.9h-.2M140.1 62.6v6.3M140.1 62.6h-.2M140.2 60.6v.8M140.2 60.6h-.8"/>
<path d="M140.2 60.6l.1 .4M140.3 68.9h-.2M140.3 62.5v6.4M140.3 62.5l-.2 .1M140.3 61v.4M140.3 61l.2 .3-1.4 .3-1 .6M140.4 68.8l-.1 .1M140.4 64.3v6.3l.2 .1M140.4 64.3h.2M140.5 62.5v1.7M140.5 62.5h-.2M140.6 70.7l.1 .1"/>
<path d="M140.6 64.3v6.4M140.6 64.3l.1 .1M140.7 70.8h.2M140.7 64.4v6.4M140.7 64.4l.2 .1M140.9 64.5v6.3M141.1 70.8h-.2M141.1 64.5v6.3M141.1 64.5h-.2M141.2 62.3v1M141.2 62.3l-.7 .2M141.2 62.3l.4 .3"/>
<path d="M141.3 70.8h-.2M141.3 64.4v6.4M141.3 64.4l-.2 .1M141.6 70.7l-.3 .1M141.6 64.4v6.3M141.6 64.4h-.3M141.6 62.6l.4 .3-1 .6-.6 .8M141.6 62.6v.5M141.8 70.7h-.2M141.8 64.4v6.3M141.8 64.4h-.2M142 70.6l-.2 .1"/>
<path d="M142 64.3v6.3M142 64.3l-.2 .1M142.2 70.6h-.2M142.2 64.3v6.3M142.2 64.3h-.2M142.4 70.5l-.2 .1M142.4 64.2v6.3M142.4 64.2l-.2 .1M142.5 70.5h-.1M142.5 64.1v6.4M142.5 64.1l-.1 .1M142.7 70.4l-.2 .1"/>
<path d="M142.7 64.1v6.3M142.7 64.1h-.2M142.8 70.3l-.1 .1M142.8 64v6.3M142.8 64l-.1 .1M143.4 70l-.6 .3M143.4 70l.5 .2M143.4 63.7v6.3M143.4 63.7l-.6 .3M143.4 63.7l.5 .2M143.9 70.2h.1M143.9 63.9v6.3"/>
<path d="M143.9 63.9l.7 .2-.5 .5-.1 .5M144 71.5v.2M144 65.1v6.6M144 65.1v.4M144 71.7v.1M144 71.8l.1 .2M144 65.5v6.3M144 65.5l.1 .1M144.1 72h.1M144.1 65.6v6.4M144.1 65.6l.1 .1M144.2 72l.2 .1"/>
<path d="M144.2 65.7v6.3M144.2 65.7h.2M144.4 72.1h.2M144.4 65.7v6.4M144.4 65.7l.2 .1M144.6 65.8v6.3M144.8 72l-.2 .1M144.8 65.7v6.3M144.8 65.7l-.2 .1M145 71.9l-.2 .1M145 65.6v6.3M145 65.6l-.2 .1"/>
<path d="M145.2 71.9h-.2M145.2 65.5v6.4M145.2 65.5l-.2 .1M145.4 71.8l-.2 .1M145.4 65.5v6.3M145.4 65.5h-.2M145.5 71.7l-.1 .1M145.5 65.4v6.3M145.5 65.4l-.1 .1M145.7 71.6l-.2 .1M145.7 65.3v6.3M145.7 65.3l-.2 .1"/>
<path d="M145.8 71.5l-.1 .1M145.8 65.2v6.3M145.8 65.2l-.1 .1M145.9 71.4l-.1 .1M145.9 65.1v6.3M145.9 65.1l-.1 .1M146 71.3l-.1 .1M146 65v6.3M146 65l-.1 .1M146.1 71.2l-.1 .1M146.1 64.9v6.3M146.1 64.9l-.1 .1"/>
<path d="M146.3 70.8l-.2 .4M146.3 70.8l.7 .1M146.3 64.5l-.2 .4M146.3 64.5v6.3M146.3 64.5l.7 .1M147 70.9l.7 .1M147 64.6h.7v.5M147 64.6v6.3M147.7 71.4v.1M147.7 65.1v6.4M147.7 65.1v.2M147.7 71.5v.1"/>
<path d="M147.7 71.6v.1M147.7 65.3v6.3M147.7 65.3v.1M147.7 71.7l.1 .1M147.7 65.4v6.3M147.7 65.4l.1 .1M147.8 71.8l.1 .2M147.8 65.5v6.3M147.8 65.5l.1 .1M147.9 72v.1M147.9 65.6v6.4M147.9 65.6v.1"/>
<path d="M147.9 72.1l.1 .1M147.9 65.7v6.4M147.9 65.7l.1 .1M148 72.2l.1 .1M148 65.8v6.4M148 65.8l.1 .2M148.1 72.3l.2 .1M148.1 66v6.3M148.1 66l.2 .1M148.3 72.4l.1 .1M148.3 66.1v6.3M148.3 66.1l.1 .1"/>
<path d="M148.4 72.5h.2M148.4 66.2v6.3M148.4 66.2h.2M148.6 72.5h.2M148.6 66.2v6.3M148.6 66.2h.2M148.8 66.2v6.3M149 72.5h-.2M149 66.2v6.3M149 66.2h-.2M149.1 72.4l-.1 .1M149.1 66.1v6.3"/>
<path d="M149.1 66.1l-.1 .1M149.3 72.3l-.2 .1M149.3 66v6.3M149.3 66l-.2 .1M149.4 72.2l-.1 .1M149.4 65.8v6.4M149.4 65.8l-.1 .2M149.5 72.1l-.1 .1M149.5 65.7v6.4M149.5 65.7l-.1 .1M149.5 72v.1M149.5 65.6v6.4"/>
<path d="M149.5 65.6v.1M149.6 71.8l-.1 .2M149.6 65.5v6.3M149.6 65.5l-.1 .1M149.7 71.7l-.1 .1M149.7 65.4v6.3M149.7 65.4l-.1 .1M149.7 71.6v.1M149.7 65.3v6.3M149.7 65.3v.1M149.7 71.5v.1M149.7 71.4v.1"/>
<path d="M149.7 65.1v6.4M149.7 65.1v.2M150.4 70.9l-.7 .1M150.4 64.6h-.7v.5M150.4 64.6v6.3M151.1 70.8l-.7 .1M151.1 70.8l.2 .4M151.1 64.5l.2 .4M151.1 64.5v6.3M151.1 64.5l-.7 .1M151.3 71.2l.1 .1M151.3 64.9v6.3"/>
<path d="M151.3 64.9l.1 .1M151.4 71.3l.1 .1M151.4 65v6.3M151.4 65l.1 .1M151.5 71.4l.1 .1M151.5 65.1v6.3M151.5 65.1l.1 .1M151.6 71.5l.1 .1M151.6 65.2v6.3M151.6 65.2l.1 .1M151.7 71.6l.2 .1M151.7 65.3v6.3"/>
<path d="M151.7 65.3l.2 .1M151.9 71.7l.1 .1M151.9 65.4v6.3M151.9 65.4l.1 .1M152 71.8l.2 .1M152 65.5v6.3M152 65.5h.2M152.2 71.9h.2M152.2 65.5v6.4M152.2 65.5l.2 .1M152.4 71.9l.2 .1M152.4 65.6v6.3"/>
<path d="M152.4 65.6l.2 .1M152.6 72l.2 .1M152.6 65.7v6.3M152.6 65.7l.2 .1M152.8 65.8v6.3M153 72.1h-.2M153 65.7v6.4M153 65.7l-.2 .1M153.1 72l-.1 .1M153.1 65.7v6.3M153.1 65.7h-.1M153.3 72h-.2"/>
<path d="M153.3 65.6v6.4M153.3 65.6l-.2 .1M153.4 71.8l-.1 .2M153.4 65.5v6.3M153.4 65.5l-.1 .1M153.4 71.7v.1M153.4 71.5v.2M153.4 65.1v6.6M153.4 65.1v.4M153.5 70.2h-.1M153.5 63.9l-.7 .2 .5 .5 .1 .5M153.5 63.9v6.3"/>
<path d="M154 70l.6 .3M154 70l-.5 .2M154 63.7l.6 .3M154 63.7v6.3M154 63.7l-.5 .2M154.6 70.3l.1 .1M154.6 64v6.3M154.6 64l.1 .1M154.7 70.4l.2 .1M154.7 64.1v6.3M154.7 64.1h.2M154.9 70.5h.1"/>
<path d="M154.9 64.1v6.4M154.9 64.1l.1 .1M155 70.5l.2 .1M155 64.2v6.3M155 64.2l.2 .1M155.2 70.6h.2M155.2 64.3v6.3M155.2 64.3h.2M155.4 70.6l.2 .1M155.4 64.3v6.3M155.4 64.3l.2 .1M155.6 70.7h.2"/>
<path d="M155.6 64.4v6.3M155.6 64.4h.2M155.8 70.7l.3 .1M155.8 64.4v6.3M155.8 64.4h.3M156.1 70.8h.2M156.1 64.4v6.4M156.1 64.4l.2 .1M156.3 70.8h.2M156.3 64.5v6.3M156.3 64.5h.2M156.5 64.5v6.3"/>
<path d="M156.7 70.8h-.2M156.7 64.4v6.4M156.7 64.4l-.2 .1M156.8 70.7l1.5 .1M156.8 70.7l-.1 .1M156.8 64.4v6.3M156.8 64.4l1.5 .1M156.8 64.4h-.1M158 60.6v.1M158.2 60.6v.2M158.2 60.6h-.2M158.3 70.8l2.4 .7"/>
<path d="M158.3 64.5l2.4 .7M158.3 64.5v6.3M158.4 60.6v.2M158.4 60.6h-.2M158.6 60.6v.3M158.6 60.6h-.2M158.8 60.6v.3M158.8 60.6h-.2M159.1 60.5v.5M159.1 60.5l-.3 .1M159.3 60.5v.5M159.3 60.5h-.2"/>
<path d="M159.5 60.4v.7M159.5 60.4l-.2 .1M159.7 60.4v.7M159.7 60.4h-.2M159.9 60.3v.9M159.9 60.3l-.2 .1M160.1 60.1l-.2 .2M160.7 65.2v6.3M161 71.1l27.3 2.8M161 71.1l-.3 .4M161 64.8l27.3 2.8M161 64.8v6.3"/>
<path d="M161 64.8l-.3 .4M188.3 73.9l1.5 .8M188.3 67.6l1.5 .8M188.3 67.6v6.3M189.8 68.4v6.3M190.8 74.1l-1 .6M190.8 74.1l1.5 .2M190.8 67.8l-1 .6M190.8 67.8l1.5 .2M190.8 67.8v6.3M192.3 68v6.3M192.5 73.6v17.8l2 3.5"/>
<path d="M192.7 73.1l11.7-6.2v28.4M192.7 73.1l-.4 1.2M192.7 66.8v6.3M192.7 66.8l-.4 1.2M194.5 72.2v22.7M201.1 68.7v24.9M204.4 60.5l-11.7 6.3M201.1 93.6l-6.6 1.3M201.1 93.6l3.3 1.7M37.5 117.9h1.2M37.5 117.9v3.5M37.5 117.9h-2.4v3.5"/>
<path d="M38.7 117.9v3.5M38.7 117.9h1.8v20h-1.8M77.1 117.9h-2.6v3.5M77.1 117.9v3.5h-20.1v3h20.1v13.5M77.1 117.9h13M90.1 117.9h2.5v3.5M90.1 117.9v3.5h6.2v3h-6.2v13.5M20 121.4h21v3h-21zM20.1 121.4v3M20.2 121.4v3M20.3 121.4v3M20.4 121.4v3"/>
<path d="M20.5 121.4v3M20.6 121.4v3M20.7 121.4v3M20.8 121.4v3M20.9 121.4v3M21 121.4v3M21.1 121.4v3M21.2 121.4v3M21.3 121.4v3M21.4 121.4v3M21.5 121.4v3M21.6 121.4v3"/>
<path d="M21.7 121.4v3M21.8 121.4v3M21.9 121.4v3M22 121.4v3M22.1 121.4v3M22.2 121.4v3M22.4 121.4v3M22.6 121.4v3M22.7 121.4v3M22.8 121.4v3M22.9 121.4v3M23 121.4v3"/>
<path d="M23.1 121.4v3M23.2 121.4v3M23.3 121.4v3M23.4 121.4v3M23.5 121.4v3M23.6 121.4v3M23.9 121.4v3M24.1 121.4v3M24.2 121.4v3M24.3 121.4v3M24.4 121.4v3M24.5 121.4v3"/>
<path d="M24.6 121.4v3M24.7 121.4v3M24.8 121.4v3M24.9 121.4v3M25 121.4v3M25.2 121.4v3M25.5 121.4v3M25.6 121.4v3M25.7 121.4v3M25.8 121.4v3M25.9 121.4v3M26 121.4v3"/>
<path d="M26.1 121.4v3M26.2 121.4v3M26.3 121.4v3M26.4 121.4v3M26.7 121.4v3M26.9 121.4v3M27 121.4v3M27.1 121.4v3M27.2 121.4v3M27.3 121.4v3M27.4 121.4v3M27.5 121.4v3"/>
<path d="M27.6 121.4v3M27.7 121.4v3M27.8 121.4v3M27.9 121.4v3M28 121.4v3M28.1 121.4v3M28.2 121.4v3M28.3 121.4v3M28.4 121.4v3M28.5 121.4v3M28.6 121.4v3M28.7 121.4v3"/>
<path d="M28.8 121.4v3M28.9 121.4v3M29 121.4v3M29.1 121.4v3M29.6 121.4v3M30.6 121.4v3M35.1 124.4v13.5h2.4M37.5 137.9h1.2M37.5 124.4v13.5M38.7 124.4v13.5M39.7 121.4v3M57.1 121.4v3"/>
<path d="M57.2 121.4v3M57.3 121.4v3M57.4 121.4v3M57.5 121.4v3M57.6 121.4v3M57.7 121.4v3M57.8 121.4v3M57.9 121.4v3M58 121.4v3M58.1 121.4v3M58.2 121.4v3M58.3 121.4v3"/>
<path d="M58.4 121.4v3M58.5 121.4v3M58.6 121.4v3M58.7 121.4v3M58.8 121.4v3M58.9 121.4v3M59 121.4v3M59.1 121.4v3M59.2 121.4v3M59.4 121.4v3M59.7 121.4v3M59.8 121.4v3"/>
<path d="M59.9 121.4v3M60 121.4v3M60.1 121.4v3M60.2 121.4v3M60.3 121.4v3M60.4 121.4v3M60.5 121.4v3M60.6 121.4v3M60.9 121.4v3M61.2 121.4v3M61.3 121.4v3M61.4 121.4v3"/>
<path d="M61.5 121.4v3M61.6 121.4v3M62 121.4v3M62.3 121.4v3M62.6 121.4v3M68.8 121.4v3M69.4 121.4v3M69.8 121.4v3M70.5 121.4v3M74.5 124.4v13.5h2.6M77.1 137.9h13M92.6 124.4v13.5h-2.5"/>
<circle cx="24.5" cy="97.4" r="1.2"/>
</g>
<path d="M14.3 117.9h5.7M15.5 118.8v18.2M14.3 137.9h5.7v5.7M41 137.9v5.7M57 137.9v5.7M96.3 137.9v5.7M20.9 142.4h19.3M57.9 142.4h37.6" fill="none" stroke="#1f4e9a" stroke-width=".18"/>
<g fill="#1f4e9a" stroke="#1f4e9a" stroke-width=".18">
<path d="M39.5 142l.7 .4-.7 .4z"/>
<path d="M20.9 142.4l.7-.4v.8z"/>
<path d="M15.5 118.8l.4 .7h-.8z"/>
<path d="M15.1 136.3h.8l-.4 .7z"/>
<path d="M94.8 142l.7 .4-.7 .4z"/>
<path d="M57.9 142.4l.7-.4v.8z"/>
</g>
<circle cx="24.5" cy="97.4" r="1.6" fill="#fff" stroke="#c0392b" stroke-width=".18"/>
<text font-size="3.9" x="12" y="14">CA-402 Finger, right</text>
<g font-size="2.2">
<text x="188.4" y="161.6">Finger, right</text>
<text x="188.4" y="156.4">CA-402</text>
<text x="188.4" y="166.8">PETG printed, 0.4 mm nozzle</text>
<text x="188.4" y="172">9.7 g (CAD, 60 % fill)</text>
<text x="188.4" y="177.2">1 per robot</text>
<text x="188.4" y="182.4">1:2</text>
<text x="188.4" y="187.6">mm</text>
<text x="194.1" y="187.6">·</text>
<text x="196.5" y="187.6">general tolerance ±0.2</text>
<text x="188.4" y="198">Third angle</text>
<text x="188.4" y="192.8">cad/step/parts/finger_R.step (from backend/cad/model.py)</text>
<text x="201.8" y="198">⊕◁</text>
<text x="188.4" y="203.2">10 of 13</text>
<text x="188.4" y="208.4">ME 2331 Project 2 team</text>
<text x="214.7" y="208.4">2026-11-02</text>
</g>
<g font-size="2" fill="#1f4e9a">
<text x="14.1" y="130" transform="rotate(-90 14.1 130)">40.0</text>
<text x="28.7" y="145">42.1</text>
<text x="74.7" y="145">78.6</text>
</g>
<g font-size="1.9" fill="#555">
<text x="20" y="60.1">TOP VIEW</text>
<text x="137.3" y="99.3">ISOMETRIC (not to scale)</text>
<text x="20" y="148.4">FRONT VIEW</text>
<text x="57" y="148.4">RIGHT VIEW</text>
</g>
<text font-size="1.9" x="12" y="195.9">HOLE TABLE (letters mark hole centres on the view along that axis)</text>
<g font-size="1.8">
<text x="12" y="20">NOTES</text>
<text x="12" y="23">1. Hole sizes are the printed sizes from the PETG tolerance table (backend/cad/model.py TOL).</text>
<text x="12" y="29">2. Screws thread straight into the printed pilots (HF kit #67675, no nuts).</text>
<text x="13.5" y="26">Print CA-900 first and adjust TOL if a fit is off.</text>
<text x="12" y="32">3. Datum = the part's bounding-box corner (min X, Y, Z), lower left of the front and top views.</text>
<text x="13.5" y="35">Hole centres: (X, Y) for Z holes, (X, Z) for Y holes, (Y, Z) for X holes. ×k = k holes stacked</text>
<text x="12" y="41">4. Shown in its assembly orientation; the STEP file defines all other geometry.</text>
<text x="13.5" y="38">along the axis; +n = n more positions (see the STEP file).</text>
</g>
<g font-size="1.8" fill="#555">
<text x="162.9" y="161.5">TITLE</text>
<text x="162.9" y="156.3">PART NO.</text>
<text x="162.9" y="166.7">MATERIAL</text>
<text x="162.9" y="171.9">MASS</text>
<text x="162.9" y="177.1">QTY</text>
<text x="162.9" y="182.3">SCALE</text>
<text x="162.9" y="187.5">UNITS</text>
<text x="162.9" y="197.9">PROJECTION</text>
<text x="162.9" y="192.7">SOURCE</text>
<text x="162.9" y="203.1">SHEET</text>
<text x="162.9" y="208.3">DRAWN</text>
</g>
<text font-size="1.7" fill="#c0392b" x="12" y="203.9">A</text>
<g font-size="1.7">
<text x="17" y="200.3">Ø (mm)</text>
<text x="17" y="203.9">4.80</text>
<text x="28" y="200.3">×</text>
<text x="28" y="203.9">1</text>
<text x="33" y="200.3">axis</text>
<text x="33" y="203.9">Z</text>
<text x="40" y="200.3">depth</text>
<text x="40" y="203.9">6.0</text>
<text x="49" y="200.3">centres from datum (mm)</text>
<text x="49" y="203.9">(9.1, 9.1)</text>
<text x="96" y="200.3">fit / feature</text>
<text x="96" y="203.9">#6-32 clearance / running</text>
</g>
<text font-size="1.6" fill="#c0392b" x="13.8" y="136.4">datum</text>
<text font-size="1.3" fill="#c0392b" x="24.1" y="97.8">A</text>
</svg>
